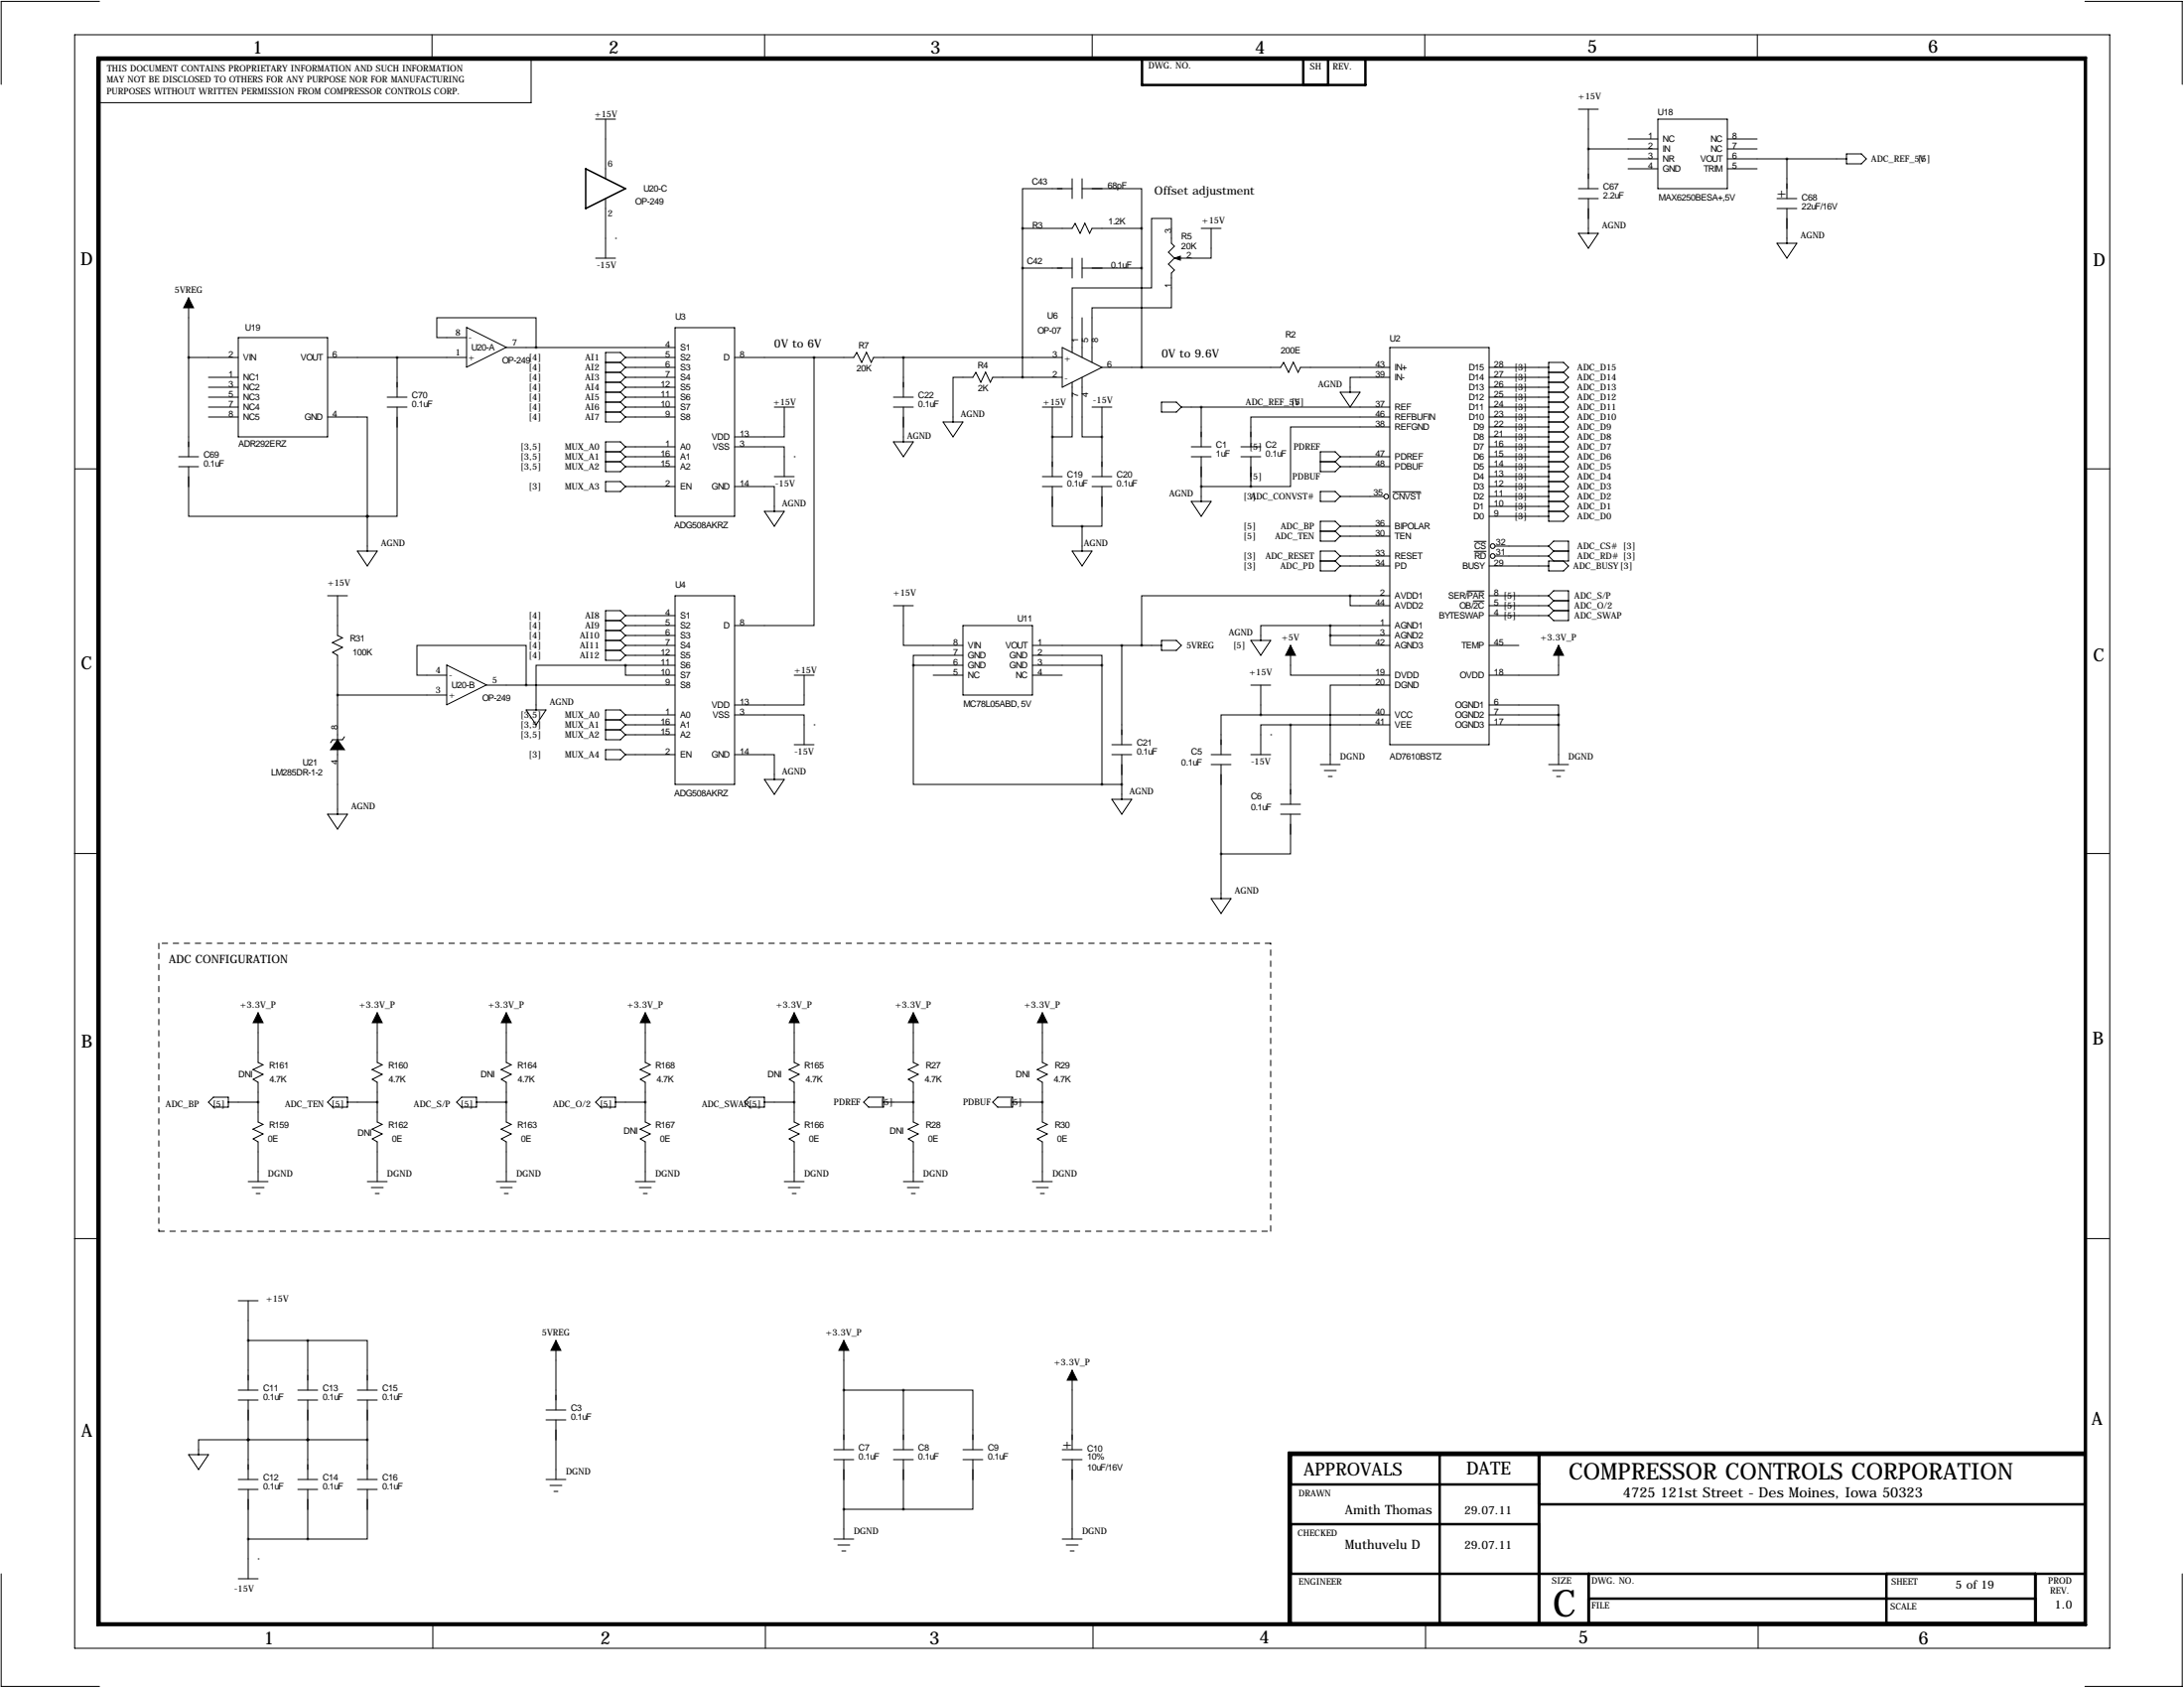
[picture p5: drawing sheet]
<svg xmlns="http://www.w3.org/2000/svg" width="559mm" height="432mm" viewBox="0 0 559 432" stroke-linecap="round" stroke-linejoin="round" font-family="sans-serif">
<path d="M40.6 243.8v71.2M40.6 241.3v2.5M325.1 241.3h-284.5M40.6 315h284.5M325.1 315v-73.7" fill="none" stroke="#000" stroke-width=".25" stroke-dasharray="1.4 1.4"/>
<g fill="none" stroke="#000" stroke-width=".25">
<path d="M19.1 8.9h520.7v412.7h-520.7zM25.5 .4h-25.2v21.2M110.5 8.9v6.3M143.1 15.2h-7.2v11.1h-110.9M195.6 8.9v6.3M279.5 8.9v6.3M364.5 8.9v6.3M449.6 8.9v6.3M533.5 .4h24.8v21.2M152.4 30.5h5.1M154.9 30.5v15.2M403.9 27.9h5"/>
<path d="M406.4 38.1h17.8M406.4 27.9v20.4M416.6 35.6h7.6M424.2 30.5h17.8v17.8h-17.8zM442 35.6h7.6M442 38.1h7.6M472.4 39.4h3.8l1.3 1.2-1.3 1.3h-3.8zM154.9 50.8v15.2M261.6 58.4h12.7l.8-1.3 1.3 2.6 1.2-2.6 1.2 2.6 .6-1.3h12.7M261.6 58.4v38.1M274.3 48.3h-12.7v10.1M274.3 45.7v5.1"/>
<path d="M276.9 48.3h15.2v10.1M276.9 45.7v5.1M292.1 58.4v35.6M307.3 58.4h5.1M309.9 58.4v7.6h-8.1M403.9 48.3h5M403.9 50.8h5M403.9 59.7h5l-2.5 3.8zM406.4 50.8v8.9M416.6 40.6h7.6M416.6 43.2h7.6M442 40.6h30.4"/>
<path d="M442 43.2h7.6M454.7 50.8h5M454.7 53.3h5M457.2 40.6v10.2M457.2 53.3v8.9M48.3 76.2v40.6M152.4 66h5.1M157.5 61h.1M261.6 68.6h12.7M274.3 66v5.1M276.9 66v5.1M276.9 68.6h15.2"/>
<path d="M454.7 62.2h5l-2.5 3.8zM48.3 91.4h12.7M53.3 96.5h7.7M53.3 99.1h7.7M61 86.4h22.8v25.4h-22.8zM83.8 91.4h35.6M101.6 91.4v10.2M119.4 86.4h-7.6v-5.1h25.4v7.6M119.4 83.8l10.1 5-10.1 5.1zM129.5 88.9h43.2M154.9 97.8h3.8M154.9 95.2h3.8"/>
<path d="M154.9 92.7h3.8M158.7 92.7l1.3 1.3M158.7 95.2l1.3 1.3M158.7 97.8l1.3 1.3M160 96.5h12.7M160 94h12.7M160 99.1h12.7M160 91.4h12.7M160 91.4l-1.3-1.2h-3.8v17.7h3.8l1.3-1.2M160 94l-1.3 1.2M160 96.5l-1.3 1.3M160 99.1l-1.3 1.2"/>
<path d="M160 91.4l-1.3 1.3M172.7 83.8h15.3v48.3h-15.3zM188 91.4h30.4l.8-1.2 1.3 2.5 1.2-2.6 1.2 2.6 .6-1.3h48.3M208.3 91.4v68.6h-20.3M231.1 91.4v10.2M271.8 96.5h-17.8l-.6 1.3-1.2-2.6-1.2 2.6-1.3-2.6-.8 1.3h-5.1v11.4M271.8 88.9l10.1 5.1-10.1 5.1zM274.3 97.8v14h-5.1M274.3 90.2v-16.5h20.3v-17.8h5.1v6.3l.8 .8-1.5 1.5 1.5 1.5-1.5 1.6 1.5 1.5-.8 .7v8.9h-20.3v14M276.9 96.5v15.3h5M276.9 81.3v10.1M281.9 94h45.8l.7-1.3 1.3 2.5 1.2-2.5 1.2 2.5 .6-1.2h22.9"/>
<path d="M355.6 96.5h-10.2v3.8M355.6 88.9h25.4v101.6h-25.4zM381 96.5h15.2M381 94h15.2M381 99.1h15.2M396.2 97.8h3.8M396.2 95.2h3.8M400 95.2l1.3-1.2-1.3-1.3h-3.8v40.6h3.8l1.3-1.2-1.3-1.3M400 97.8l1.3 1.3-1.3 1.2M400 95.2l1.3 1.3-1.3 1.3M19.2 119.9h6.4M45.7 119.4h5.1"/>
<path d="M45.7 116.8h5.1M48.3 119.4v12.7h45.7M53.3 106.7h7.7M53.3 104.1h7.7M53.3 101.6h7.7M83.8 106.7h10.2v25.4M99.1 104.1h5M99.1 101.6h5M101.6 104.1v28h-7.6M154.9 100.3h3.8M154.9 118.1h3.8M154.9 115.6h3.8"/>
<path d="M154.9 105.4h3.8M154.9 102.9h3.8M158.7 115.6l1.3 1.2M158.7 118.1l1.3 1.3M158.7 100.3l1.3 1.3M158.7 102.9l1.3 1.2M158.7 105.4l1.3 1.3M160 106.7h12.7M160 119.4h12.7M160 116.8h12.7M160 104.1h12.7M160 114.3h12.7"/>
<path d="M160 101.6h12.7M160 114.3l-1.3-1.3h-3.8v7.6h3.8l1.3-1.2M160 114.3l-1.3 1.3M160 116.8l-1.3 1.3M160 101.6l-1.3 1.3M160 104.1l-1.3 1.3M188 114.3h12.7v7.6M198.1 104.1h5.1M200.7 104.1v7.7h-12.7M203.2 116.8h.1M228.6 104.1h5.1M228.6 101.6h5.1"/>
<path d="M228.6 113h5.1l-2.6 3.8zM231.1 104.1v8.9M241.3 107.9h5.1l-2.6 3.9zM266.7 104.1h5.1M269.2 104.1v17.8M279.4 104.1h5.1M281.9 104.1v17.8M297.2 102.9h3.8l1.3 1.2-1.3 1.3h-3.8zM302.3 104.1h53.3M304.8 116.8h5.1M304.8 114.3h5.1M307.3 104.1v10.2"/>
<path d="M307.3 116.8v11.5M317.5 116.8h5.1M317.5 114.3h5.1M320 116.8v7.7M337.8 118.1h3.8M341.6 118.1l1.3 1.3M342.9 119.4h12.7M342.9 116.8h12.7M342.9 100.3h5.1l-2.6 3.8zM342.9 116.8l-1.3-1.2h-3.8v5h3.8l1.3-1.2M342.9 116.8l-1.3 1.3M355.6 106.7h-35.6v7.6"/>
<path d="M355.6 109.2h-25.4v15.3h-10.2M381 106.7h15.2M381 109.2h15.2M381 119.4h15.2M381 116.8h15.2M381 104.1h15.2M381 114.3h15.2M381 111.8h15.2M381 101.6h15.2M396.2 100.3h3.8M396.2 118.1h3.8M396.2 115.6h3.8"/>
<path d="M396.2 113h3.8M396.2 110.5h3.8M396.2 107.9h3.8M396.2 105.4h3.8M396.2 102.9h3.8M400 118.1l1.3 1.3-1.3 1.2M400 115.6l1.3 1.2-1.3 1.3M400 113l1.3 1.3-1.3 1.3M400 110.5l1.3 1.3-1.3 1.2M400 107.9l1.3 1.3-1.3 1.3M400 105.4l1.3 1.3-1.3 1.2M400 102.9l1.3 1.2-1.3 1.3"/>
<path d="M400 100.3l1.3 1.3-1.3 1.3M533.4 119.9h6.4M94 132.1h.1M94 132.1v8.9M154.9 123.2h3.8l1.3 1.3-1.3 1.2h-3.8zM160 124.5h12.7M188 124.5h10.1v6.3M195.6 130.8h5.1l-2.6 3.8zM198.1 121.9h5.1M266.7 124.5h5.1M266.7 121.9h5.1M269.2 124.5v10.1h7.7"/>
<path d="M276.9 134.6v6.4M279.4 124.5h5.1M279.4 121.9h5.1M281.9 124.5v10.1h-5M304.8 128.3h5.1l-2.6 3.8zM307.3 124.5h12.7M337.8 125.7h3.8l1.3 1.3-1.3 1.3h-3.8zM337.8 135.9h3.8M341.6 135.9l1.3 1.3M342.9 134.6h12.7M342.9 127h11.2M342.9 137.2h12.7"/>
<path d="M342.9 134.6l-1.3-1.3h-3.8v5.1h3.8l1.3-1.2M342.9 134.6l-1.3 1.3M356.4 125.8h7.1M377.2 138.5h3M381 127h15.2M381 132.1h15.2M381 129.5h15.2M381 124.5h15.2M381 121.9h15.2M382.5 139.7h13.7M396.2 128.3h3.8M396.2 125.7h3.8"/>
<path d="M396.2 139.7l1.3-1.3h3.8v5.1h-5.1v2.5h3.8l1.3-1.2-1.3-1.3M396.2 139.7l1.3 1.3M396.2 130.8h3.8M396.2 123.2h3.8M396.2 120.6h3.8M400 128.3l1.3 1.2-1.3 1.3M400 125.7l1.3 1.3-1.3 1.3M400 123.2l1.3 1.3-1.3 1.2M400 120.6l1.3 1.3-1.3 1.3M83.8 152.4h5.1M86.4 152.4v10.2l1.2 .6-2.6 1.2 2.6 1.2-2.5 1.3 1.3 .7v40.7M91.4 141h5.1l-2.5 3.8z"/>
<path d="M154.9 158.8h3.8M158.7 158.8l1.3 1.2M160 157.5h12.7M160 157.5l-1.3-1.3h-3.8v12.7h3.8l1.3-1.3M160 157.5l-1.3 1.3M172.7 152.4h15.3v48.3h-15.3zM228.6 154.9h5.1M231.1 154.9v10.2h15.3M274.3 141h5.1l-2.5 3.8zM337.8 143.5h3.8M341.6 143.5l1.3 1.3M342.9 142.2h12.7"/>
<path d="M342.9 144.8h12.7M342.9 142.2l-1.3-1.2h-3.8v5h3.8l1.3-1.2M342.9 142.2l-1.3 1.3M345.4 152.4v2.5h10.2M345.4 152.4h-53.3v12.7M345.4 152.4h10.2M375.4 151.2h4.3M377 153.7h2.7M377.2 141h3M381 154.9h15.2M381 152.4h15.2M381 144.8h15.2"/>
<path d="M381 157.5h15.2M382.5 142.2h13.7M396.2 152.4l1.3 1.3M396.2 152.4l1.3-1.3h3.8v7.7h-3.8l-1.3-1.3M396.2 154.9l1.3 1.3M396.2 142.2l1.3 1.3M397.5 141h3.8M397.5 153.7h3.8M397.5 156.2h3.8M397.5 153.7l-1.3 1.2M397.5 156.2l-1.3 1.3M397.5 141l-1.3 1.2"/>
<path d="M86.4 177.8h27.9M114.3 172.7h-7.6v-7.6h27.9v10.2M114.3 170.1l10.2 5.1-10.2 5.1zM124.5 175.3h48.2M154.9 163.8h3.8M154.9 166.4h3.8M154.9 161.3h3.8M158.7 161.3l1.3 1.3M158.7 163.8l1.3 1.3M158.7 166.4l1.3 1.2M160 170.2h-22.8v11.4M160 170.2v2.5h12.7"/>
<path d="M160 165.1h12.7M160 160h12.7M160 162.6h12.7M160 170.2h12.7M160 167.6h12.7M160 160l-1.3 1.3M160 162.6l-1.3 1.2M160 165.1l-1.3 1.3M203.2 172.7h5.1M205.7 172.7v7.6h-17.7M233.7 170.2v30.5h48.2M233.7 170.2h12.7"/>
<path d="M238.8 172.7h7.6M246.4 167.6h-12.7v2.6M246.4 160h17.8v17.8h-17.8zM264.2 167.6h17.7v2.6M264.2 172.7h7.6M264.2 165.1h33M264.2 170.2h17.7M281.9 170.2v30.5M287 165.1v25.4M297.2 163.8h3.8l1.3 1.3-1.3 1.3h-3.8zM320 175.3h5.1M320 163.8h5.1l-2.5 3.8z"/>
<path d="M322.6 175.3v7.6M330.2 165.1v7.6h25.4M340.4 162.6v2.5h15.2M340.4 160h-17.8v3.8M340.4 160h15.2M340.4 162.6h15.2M340.4 160v2.6M355.6 175.3h-15.2v20.3M381 165.1h7.6M398.8 165.1v7.6h-17.8M88.1 188.5l-.5 .7h-2.5l-.5 .8M134.6 181.6h5.1l-2.5 3.8z"/>
<path d="M154.9 191.8h3.8l1.3 1.2-1.3 1.3h-3.8zM154.9 184.1h3.8M154.9 186.7h3.8M158.7 184.1l1.3 1.3M158.7 186.7l1.3 1.3M160 182.9h12.7M160 185.4h12.7M160 193h12.7M160 188h12.7M160 182.9l-1.3-1.3h-3.8v7.6h3.8l1.3-1.2M160 182.9l-1.3 1.2M160 185.4l-1.3 1.3"/>
<path d="M188 193h10.1v6.4M188 182.9h17.7v7.6M195.6 199.4h5.1l-2.6 3.8zM203.2 190.5h5.1M208.3 185.4h.1M284.5 190.5h5.1M284.5 193h5.1M287 193v11.5M309.9 193h5.1M309.9 195.6h5.1M312.4 195.6v34.3M320 193h5.1"/>
<path d="M322.6 182.9h-10.2v10.1M322.6 182.9h33M325.1 188h.1M330.2 185.4h-7.6v7.6M330.2 185.4h25.4M330.2 185.4v20.3M337.8 195.6h5.1M338.8 197.1h3.1M339.9 198.6h1M381 180.3h17.8v2.6M381 182.9h17.8M381 185.4h17.8"/>
<path d="M396.2 195.6h5.1M397.3 197.1h3M398.3 198.6h1M398.8 182.9v12.7M19 218.3h6.5M83.8 208.3h5.1l-2.5 3.8zM281.9 200.7h5.1M284.5 204.5h5.1l-2.6 3.8zM327.7 205.7h5M327.7 208.3h5M330.2 208.3v10.1h-17.8M533.3 218.3h6.4"/>
<path d="M309.9 229.9h5.1l-2.6 3.8zM66 259.1v12.7l1.3 .6-2.6 1.2 2.6 1.2-2.5 1.3 1.2 .8v10.1l1.3 .6-2.6 1.2 2.6 1.3-2.5 1.2 1.2 .8v10.2M96.5 259.1v12.7l1.3 .6-2.6 1.2 2.6 1.2-2.6 1.3 1.3 .8v10.1l1.3 .6-2.6 1.2 2.6 1.3-2.6 1.2 1.3 .8v10.2M129.5 259.1v12.7l1.3 .6-2.6 1.2 2.6 1.2-2.5 1.3 1.2 .8v10.1l1.3 .6-2.6 1.2 2.6 1.3-2.5 1.2 1.2 .8v10.2M165.1 259.1v12.7l1.3 .6-2.6 1.2 2.6 1.2-2.6 1.3 1.3 .8v10.1l1.3 .6-2.6 1.2 2.6 1.3-2.6 1.2 1.3 .8v10.2M203.2 259.1v12.7l1.3 .6-2.6 1.2 2.6 1.2-2.6 1.3 1.3 .8v10.1l1.3 .6-2.6 1.2 2.6 1.3-2.6 1.2 1.3 .8v10.2M233.7 259.1v12.7l1.2 .6-2.5 1.2 2.5 1.2-2.5 1.3 1.3 .8v10.1l1.2 .6-2.5 1.2 2.5 1.3-2.5 1.2 1.3 .8v10.2M266.7 259.1v12.7l1.3 .6-2.6 1.2 2.6 1.2-2.6 1.3 1.3 .8v10.1l1.3 .6-2.6 1.2 2.6 1.3-2.6 1.2 1.3 .8v10.2M54.6 280.7h3.8v2.5h-3.8l-1.3-1.3zM58.4 281.9h7.6M85.1 280.7h3.8v2.5h-3.8l-1.3-1.3zM88.9 281.9h7.6"/>
<path d="M118.1 280.7h3.8v2.5h-3.8l-1.3-1.3zM121.9 281.9h7.6M153.7 280.7h3.8v2.5h-3.8l-1.3-1.3zM157.5 281.9h7.6M191.8 280.7h3.8v2.5h-3.8l-1.3-1.3zM195.6 281.9h7.6M222.2 280.7h3.9v2.5h-3.9l-1.2-1.3zM226.1 281.9h7.6M255.3 280.7h3.8v2.5h-3.8l-1.3-1.3zM259.1 281.9h7.6M19 316.8h6.5M63.5 302.3h5.1"/>
<path d="M64.5 303.8h3.1M65.5 305.3h1M94 302.3h5.1M95 303.8h3M96 305.3h1M127 302.3h5.1M128 303.8h3.1M129 305.3h1M162.6 302.3h5M163.6 303.8h3M164.6 305.3h1M200.7 302.3h5"/>
<path d="M201.7 303.8h3M202.7 305.3h1M231.1 302.3h5.1M232.2 303.8h3M233.2 305.3h1M264.2 302.3h5M265.2 303.8h3M266.2 305.3h1M533.3 316.8h6.4M61 332.7h5M63.5 332.7v22.9M61 355.6h5"/>
<path d="M61 358.1h5M63.5 358.1v20.4M63.5 342.9h15.2M76.2 355.6h5.1M76.2 358.1h5.1M78.7 342.9h15.3v12.7M78.7 342.9v12.7M78.7 358.1v20.4M91.4 355.6h5.1M91.4 358.1h5.1M94 358.1v20.4M142.2 342.9v17.8"/>
<path d="M215.9 355.6h15.2M215.9 342.9v27.9M231.1 355.6h17.8v15.2M231.1 355.6v15.2M274.3 350.5v20.3M48.3 372.1h5l-2.5 3.8zM61 378.5h5M63.5 368.3h.1M63.5 368.3h-12.7v3.8M63.5 368.3h30.5M76.2 378.5h5.1M78.7 368.3h.1"/>
<path d="M91.4 378.5h5.1M139.7 378.5h5.1M139.7 360.7h5.1M139.7 363.2h5.1M140.7 380h3.1M142.2 363.2v15.3M213.4 370.8h5M213.4 373.4h5M215.9 373.4v20.3M228.6 370.8h5.1M228.6 373.4h5.1M231.1 373.4v12.7"/>
<path d="M246.4 370.8h5.1M246.4 373.4h5.1M248.9 373.4v12.7h-17.8M271.8 370.8h5.1M271.8 373.4h5.1M274.3 373.4v20.3M61 381h5M63.5 381v22.9M63.5 393.7h15.2M66 398.8h.1M76.2 381h5.1M78.7 381v12.7"/>
<path d="M91.4 381h5.1M94 381v12.7h-15.3M141.7 381.5h1M213.4 393.7h5M214.4 395.2h3M215.4 396.7h1M215.9 386.1h15.2M271.8 393.7h5.1M272.8 395.2h3M273.8 396.7h1M.3 402.6v28.8h25.2M61 403.9h5"/>
<path d="M110.7 415.3v6.3M195.8 415.3v6.3M279.7 415.3v6.3M364.7 415.3v6.3M449.8 415.3v6.3M558.3 402.6v28.8h-24.8"/>
<circle cx="354.7" cy="127" r=".61"/>
<circle cx="381.9" cy="139.7" r=".61"/>
<circle cx="381.9" cy="142.2" r=".61"/>
</g>
<g fill="none" stroke="#000" stroke-width=".63">
<path d="M24.9 14.7h508.8v401h-508.8zM25.5 15.2h508v400.1h-508zM292.2 15h57.2v6.7h-57.2zM333.5 21.7v-6.7h6.3v6.7M330.3 379.7h63.5M368.4 372.1v43.2M393.8 372.1v43.2M533.5 372.1h-203.2v43.2M533.5 371.6h-203.8v43.7M330.3 389.9h63.5M393.8 384.8h139.7M330.3 402.6h203.2"/>
<path d="M406.5 402.6v12.7M406.5 408.9h114.3M482.7 402.6v12.7M520.8 402.6v12.7"/>
</g>
<g fill="#000" stroke="#000" stroke-width=".25">
<path d="M48.3 76.2l1.2 2.5h-2.5zM300.5 66l1.5-.5v1zM330.2 165.1l1.3 2.5h-2.6zM398.8 165.1l1.2 2.5h-2.5zM86.4 189.2l1.7 2.6h-3.5zM66 259.1l1.3 2.5h-2.5zM96.5 259.1l1.3 2.5h-2.6zM129.5 259.1l1.3 2.5h-2.5zM165.1 259.1l1.3 2.5h-2.6zM203.2 259.1l1.3 2.5h-2.6zM233.7 259.1l1.2 2.5h-2.5zM266.7 259.1l1.3 2.5h-2.6z"/>
<path d="M142.2 342.9l1.3 2.5h-2.5zM215.9 342.9l1.3 2.5h-2.6zM274.3 350.5l1.3 2.6h-2.6z"/>
</g>
<path d="M149.9 43.2l10.1 5.1-10.1 5z" fill="none" stroke="#000" stroke-width=".38"/>
<path d="M340.3 160a.05 .05 0 0 0 .1 0 .05 .05 0 0 0-.1 0zM340.3 162.6a.05 .05 0 0 0 .1 0 .05 .05 0 0 0-.1 0zM281.9 170.2a.05 .05 0 0 0 .1 0 .05 .05 0 0 0-.1 0zM281.9 200.7a.05 .05 0 0 0 .1 0 .05 .05 0 0 0-.1 0zM345.4 152.4a.05 .05 0 0 0 .1 0 .05 .05 0 0 0-.1 0zM269.2 111.8a.05 .05 0 0 0 .1 0 .05 .05 0 0 0-.1 0zM281.9 111.8a.05 .05 0 0 0 .1 0 .05 .05 0 0 0-.1 0zM276.8 134.6a.05 .05 0 0 0 .1 0 .05 .05 0 0 0-.1 0zM231.1 91.4a.05 .05 0 0 0 .1 0 .05 .05 0 0 0-.1 0zM129.5 281.9a.05 .05 0 0 0 .1 0 .05 .05 0 0 0-.1 0zM66 281.9a.05 .05 0 0 0 .1 0 .05 .05 0 0 0-.1 0zM78.7 342.9a.05 .05 0 0 0 .1 0 .05 .05 0 0 0-.1 0zM78.7 393.7a.05 .05 0 0 0 .1 0 .05 .05 0 0 0-.1 0zM78.7 368.3a.05 .05 0 0 0 .1 0 .05 .05 0 0 0-.1 0zM78.7 368.3a.05 .05 0 0 0 .1 0 .05 .05 0 0 0-.1 0zM231.1 386.1a.05 .05 0 0 0 .1 0 .05 .05 0 0 0-.1 0zM231.1 355.6a.05 .05 0 0 0 .1 0 .05 .05 0 0 0-.1 0zM307.3 124.5a.05 .05 0 0 0 .1 0 .05 .05 0 0 0-.1 0zM320 124.5a.05 .05 0 0 0 .1 0 .05 .05 0 0 0-.1 0zM307.3 104.1a.05 .05 0 0 0 .1 0 .05 .05 0 0 0-.1 0zM86.3 177.8a.05 .05 0 0 0 .1 0 .05 .05 0 0 0-.1 0zM48.2 91.4a.05 .05 0 0 0 .1 0 .05 .05 0 0 0-.1 0zM137.1 88.9a.05 .05 0 0 0 .1 0 .05 .05 0 0 0-.1 0z" fill="#000" stroke="#000" stroke-width=".63"/>
<text font-size="9.6" x="397.3" y="413.5">C</text>
<text font-size="5.9" x="401.4" y="378.6">COMPRESSOR CONTROLS CORPORATION</text>
<g font-size="4.6">
<text x="64.6" y="13.7">1</text>
<text x="155.8" y="13.7">2</text>
<text x="238" y="13.7">3</text>
<text x="321.1" y="13.7">4</text>
<text x="406.1" y="13.5">5</text>
<text x="493.3" y="13.5">6</text>
<text x="20.6" y="67.9">D</text>
<text x="535.6" y="68.1">D</text>
<text x="20.7" y="171.1">C</text>
<text x="535.5" y="169.2">C</text>
<text x="20.8" y="268.1">B</text>
<text x="535.4" y="267.2">B</text>
<text x="535.2" y="364.5">A</text>
<text x="20.8" y="367.5">A</text>
<text x="333.6" y="377.4">APPROVALS</text>
<text x="375.2" y="377.2">DATE</text>
<text x="67.5" y="420.6">1</text>
<text x="153.6" y="420.6">2</text>
<text x="237.8" y="420.6">3</text>
<text x="322.2" y="420.5">4</text>
<text x="403.9" y="420.4">5</text>
<text x="490.9" y="420.6">6</text>
</g>
<g font-size="3.6">
<text x="454.7" y="50.5">+</text>
<text x="271.8" y="370.6">+</text>
<text x="415.3" y="383">4725 121st Street - Des Moines, Iowa 50323</text>
</g>
<g font-size="3.3">
<text x="344.2" y="387.3">Amith Thomas</text>
<text x="344.2" y="396.2">Muthuvelu D</text>
</g>
<g font-size="3">
<text x="295.4" y="49.8">Offset adjustment</text>
<text x="198.1" y="88.9">0V to 6V</text>
<text x="297.2" y="91.4">0V to 9.6V</text>
<text x="43.2" y="246.4">ADC CONFIGURATION</text>
<text x="374.6" y="387.3">29.07.11</text>
<text x="374.6" y="396.2">29.07.11</text>
<text x="500.4" y="406.4">5 of 19</text>
<text x="525.8" y="411.5">1.0</text>
</g>
<g font-size="2.3">
<text x="293.8" y="17.6">DWG. NO.</text>
<text x="335.2" y="17.7">SH</text>
<text x="341" y="17.7">REV.</text>
<text x="27.3" y="21.1">MAY NOT BE DISCLOSED TO OTHERS FOR ANY PURPOSE NOR FOR MANUFACTURING</text>
<text x="27.4" y="18.3">THIS DOCUMENT CONTAINS PROPRIETARY INFORMATION AND SUCH INFORMATION</text>
<text x="27.3" y="24.2">PURPOSES WITHOUT WRITTEN PERMISSION FROM COMPRESSOR CONTROLS CORP.</text>
<text x="152.1" y="30">+15V</text>
<text x="403.9" y="25.4">+15V</text>
<text x="424.2" y="29.5">U18</text>
<text x="421.7" y="35.6">1</text>
<text x="443.2" y="35.6">8</text>
<text x="421.7" y="38.1">2</text>
<text x="421.7" y="40.6">3</text>
<text x="425.4" y="36.3">NC</text>
<text x="425.4" y="38.9">IN</text>
<text x="425.4" y="41.4">NR</text>
<text x="435" y="41.4">VOUT</text>
<text x="437.7" y="38.9">NC</text>
<text x="437.7" y="36.3">NC</text>
<text x="443.2" y="40.6">6</text>
<text x="443.2" y="38.1">7</text>
<text x="478.8" y="41.4">ADC_REF_5V</text>
<text x="490.7" y="41.4">[5]</text>
<text x="155.4" y="42.8">6</text>
<text x="264" y="47.3">C43</text>
<text x="421.7" y="43.2">4</text>
<text x="425.4" y="43.9">GND</text>
<text x="435.9" y="43.9">TRIM</text>
<text x="443.2" y="43.2">5</text>
<text x="162.6" y="52.3">OP-249</text>
<text x="164.6" y="49">U20-C</text>
<text x="283.4" y="48.3">68pF</text>
<text x="410.2" y="48.5">C67</text>
<text x="410.2" y="50.8">2.2uF</text>
<text x="424.4" y="51.3">MAX6250BESA+,5V</text>
<text x="461" y="51.3">C68</text>
<text x="461" y="53.6">22uF/16V</text>
<text x="155.4" y="55.4">2</text>
<text x="264.1" y="58.4">R3</text>
<text x="283.6" y="57.4">1.2K</text>
<text x="299.7" y="59.7" transform="rotate(-90 299.7 59.7)">3</text>
<text x="307.6" y="57.1">+15V</text>
<text x="409.9" y="58.4">AGND</text>
<text x="302.3" y="61.2">R5</text>
<text x="302.3" y="63.8">20K</text>
<text x="460.7" y="61">AGND</text>
<text x="152.7" y="68.6">-15V</text>
<text x="262.7" y="67.6">C42</text>
<text x="284.3" y="68.6">0.1uF</text>
<text x="303.5" y="66">2</text>
<text x="44.7" y="74.9">5VREG</text>
<text x="299.7" y="73.6" transform="rotate(-90 299.7 73.6)">1</text>
<text x="172.7" y="81.8">U3</text>
<text x="268" y="81.5">U6</text>
<text x="62.7" y="84.6">U19</text>
<text x="116.5" y="85.9">8</text>
<text x="119.9" y="87.1">-</text>
<text x="120.6" y="89.7">U20-A</text>
<text x="131.1" y="88.4">7</text>
<text x="170.3" y="88.9">4</text>
<text x="174" y="89.7">S1</text>
<text x="219.7" y="89.1">R7</text>
<text x="265.4" y="85.4">OP-07</text>
<text x="275.9" y="87.6" transform="rotate(-90 275.9 87.6)">1</text>
<text x="278.4" y="87.6" transform="rotate(-90 278.4 87.6)">5</text>
<text x="280.9" y="87.6" transform="rotate(-90 280.9 87.6)">8</text>
<text x="328.9" y="86.4">R2</text>
<text x="355.6" y="87.4">U2</text>
<text x="58.5" y="91.4">2</text>
<text x="62.2" y="92.2">VIN</text>
<text x="76.9" y="92.2">VOUT</text>
<text x="85.1" y="91.4">6</text>
<text x="116.5" y="90.9">1</text>
<text x="119.9" y="92.3">+</text>
<text x="128.5" y="93">OP-249</text>
<text x="135.3" y="94.8">[4]</text>
<text x="135.3" y="92.2">[4]</text>
<text x="149.7" y="94.8">AI2</text>
<text x="149.7" y="92.2">AI1</text>
<text x="170.3" y="91.4">5</text>
<text x="170.3" y="94">6</text>
<text x="174" y="92.2">S2</text>
<text x="174" y="94.7">S3</text>
<text x="185.1" y="92.2">D</text>
<text x="189.2" y="91.4">8</text>
<text x="219.1" y="95.1">20K</text>
<text x="250.1" y="94.2">R4</text>
<text x="269.3" y="91.4">3</text>
<text x="272.3" y="92.5">+</text>
<text x="283.2" y="94">6</text>
<text x="327.7" y="90.4">200E</text>
<text x="352" y="94">43</text>
<text x="356.9" y="94.7">IN+</text>
<text x="375.8" y="94.7">D15</text>
<text x="382.3" y="94">28</text>
<text x="387.5" y="94.8">[3]</text>
<text x="403.6" y="94.8">ADC_D15</text>
<text x="58.5" y="96.5">1</text>
<text x="58.5" y="99.1">3</text>
<text x="58.5" y="101.6">5</text>
<text x="62.2" y="97.3">NC1</text>
<text x="62.2" y="99.8">NC2</text>
<text x="105.4" y="101.9">C70</text>
<text x="135.3" y="97.3">[4]</text>
<text x="135.3" y="99.9">[4]</text>
<text x="149.7" y="97.3">AI3</text>
<text x="149.7" y="99.9">AI4</text>
<text x="169.1" y="101.6">11</text>
<text x="169.1" y="99.1">12</text>
<text x="170.3" y="96.5">7</text>
<text x="174" y="97.3">S4</text>
<text x="174" y="99.8">S5</text>
<text x="234.9" y="101.9">C22</text>
<text x="250.2" y="100.1">2K</text>
<text x="269.3" y="96.5">2</text>
<text x="272.3" y="97.6">-</text>
<text x="275.9" y="101.5" transform="rotate(-90 275.9 101.5)">7</text>
<text x="278.4" y="101.5" transform="rotate(-90 278.4 101.5)">4</text>
<text x="337.3" y="99.1">AGND</text>
<text x="352" y="96.5">39</text>
<text x="356.9" y="97.3">IN-</text>
<text x="375.8" y="99.8">D13</text>
<text x="375.8" y="97.3">D14</text>
<text x="382.3" y="101.6">25</text>
<text x="382.3" y="99.1">26</text>
<text x="382.3" y="96.5">27</text>
<text x="387.5" y="99.9">[3]</text>
<text x="387.5" y="97.3">[3]</text>
<text x="403.6" y="99.9">ADC_D13</text>
<text x="403.6" y="97.3">ADC_D14</text>
<text x="58.5" y="104.1">7</text>
<text x="58.5" y="106.7">8</text>
<text x="62.2" y="102.4">NC3</text>
<text x="62.2" y="104.9">NC4</text>
<text x="62.2" y="107.4">NC5</text>
<text x="77.9" y="107.4">GND</text>
<text x="85.1" y="106.7">4</text>
<text x="105.4" y="104.1">0.1uF</text>
<text x="135.3" y="102.4">[4]</text>
<text x="135.3" y="104.9">[4]</text>
<text x="135.3" y="107.5">[4]</text>
<text x="149.7" y="102.4">AI5</text>
<text x="149.7" y="104.9">AI6</text>
<text x="149.7" y="107.5">AI7</text>
<text x="169.1" y="104.1">10</text>
<text x="170.3" y="106.7">9</text>
<text x="174" y="107.4">S8</text>
<text x="174" y="104.9">S7</text>
<text x="174" y="102.4">S6</text>
<text x="197.9" y="103.6">+15V</text>
<text x="234.9" y="104.1">0.1uF</text>
<text x="245.8" y="106.7">AGND</text>
<text x="267" y="103.6">+15V</text>
<text x="279.7" y="103.1">-15V</text>
<text x="318.8" y="103.7">ADC_REF_5V</text>
<text x="330.5" y="103.7">[5]</text>
<text x="352" y="106.7">46</text>
<text x="352" y="104.1">37</text>
<text x="356.9" y="107.4">REFBUFIN</text>
<text x="356.9" y="104.9">REF</text>
<text x="375.8" y="107.4">D10</text>
<text x="375.8" y="104.9">D11</text>
<text x="375.8" y="102.4">D12</text>
<text x="382.3" y="106.7">23</text>
<text x="382.3" y="104.1">24</text>
<text x="387.5" y="107.5">[3]</text>
<text x="387.5" y="104.9">[3]</text>
<text x="387.5" y="102.4">[3]</text>
<text x="403.6" y="107.5">ADC_D10</text>
<text x="403.6" y="104.9">ADC_D11</text>
<text x="403.6" y="102.4">ADC_D12</text>
<text x="182.1" y="112.5">VDD</text>
<text x="189.2" y="111.8">13</text>
<text x="232.1" y="112.3">AGND</text>
<text x="352" y="109.2">38</text>
<text x="356.9" y="110">REFGND</text>
<text x="377" y="112.5">D8</text>
<text x="377" y="110">D9</text>
<text x="382.3" y="111.8">21</text>
<text x="382.3" y="109.2">22</text>
<text x="387.5" y="112.6">[3]</text>
<text x="387.5" y="110">[3]</text>
<text x="403.6" y="112.6">ADC_D8</text>
<text x="403.6" y="110">ADC_D9</text>
<text x="52.1" y="117.1">C69</text>
<text x="52.1" y="119.4">0.1uF</text>
<text x="61" y="114.3">ADR292ERZ</text>
<text x="133.2" y="115.1">[3,5]</text>
<text x="133.2" y="117.6">[3,5]</text>
<text x="144.6" y="115.1">MUX_A0</text>
<text x="144.6" y="117.6">MUX_A1</text>
<text x="169.1" y="119.4">15</text>
<text x="169.1" y="116.8">16</text>
<text x="170.3" y="114.3">1</text>
<text x="174" y="115.1">A0</text>
<text x="174" y="117.6">A1</text>
<text x="182.3" y="115.1">VSS</text>
<text x="189.2" y="114.3">3</text>
<text x="311.1" y="114.6">C1</text>
<text x="311.1" y="116.8">1uF</text>
<text x="319.7" y="115.1">[5] C2</text>
<text x="323.8" y="116.8">0.1uF</text>
<text x="331" y="115.1">PDREF</text>
<text x="352" y="119.4">48</text>
<text x="352" y="116.8">47</text>
<text x="356.9" y="117.6">PDREF</text>
<text x="377" y="117.6">D6</text>
<text x="377" y="115.1">D7</text>
<text x="382.3" y="119.4">14</text>
<text x="382.3" y="116.8">15</text>
<text x="382.3" y="114.3">16</text>
<text x="387.5" y="117.6">[3]</text>
<text x="387.5" y="115.1">[3]</text>
<text x="403.6" y="117.6">ADC_D6</text>
<text x="403.6" y="115.1">ADC_D7</text>
<text x="133.2" y="120.2">[3,5]</text>
<text x="135.3" y="125.3">[3]</text>
<text x="144.6" y="120.2">MUX_A2</text>
<text x="144.6" y="125.3">MUX_A3</text>
<text x="170.3" y="124.5">2</text>
<text x="174" y="125.2">EN</text>
<text x="174" y="120.1">A2</text>
<text x="182.1" y="125.2">GND</text>
<text x="189.2" y="124.5">14</text>
<text x="198.4" y="124.5">-15V</text>
<text x="273" y="122.2">C19</text>
<text x="273" y="124.5">0.1uF</text>
<text x="285.7" y="122.2">C20</text>
<text x="285.7" y="124.5">0.1uF</text>
<text x="319.7" y="122.7">[5]</text>
<text x="330.7" y="122.7">PDBUF</text>
<text x="356.9" y="120.1">PDBUF</text>
<text x="377" y="125.2">D3</text>
<text x="377" y="122.7">D4</text>
<text x="377" y="120.1">D5</text>
<text x="382.3" y="124.5">12</text>
<text x="382.3" y="121.9">13</text>
<text x="387.5" y="125.3">[3]</text>
<text x="387.5" y="122.7">[3]</text>
<text x="387.5" y="120.2">[3]</text>
<text x="403.6" y="125.3">ADC_D3</text>
<text x="403.6" y="122.7">ADC_D4</text>
<text x="403.6" y="120.2">ADC_D5</text>
<text x="200.1" y="129.5">AGND</text>
<text x="299.2" y="127">AGND</text>
<text x="318.1" y="127.8">[3]</text>
<text x="320" y="127.8">ADC_CONVST#</text>
<text x="351.4" y="126.6">35</text>
<text x="356.4" y="127.8">CNVST</text>
<text x="377" y="130.3">D1</text>
<text x="377" y="127.8">D2</text>
<text x="382.3" y="129.5">10</text>
<text x="382.3" y="127">11</text>
<text x="387.5" y="130.3">[3]</text>
<text x="387.5" y="127.8">[3]</text>
<text x="403.6" y="130.3">ADC_D1</text>
<text x="403.6" y="127.8">ADC_D2</text>
<text x="172.5" y="135.1">ADG508AKRZ</text>
<text x="318.1" y="135.4">[5]</text>
<text x="318.1" y="138">[5]</text>
<text x="326.3" y="138">ADC_TEN</text>
<text x="327.7" y="135.4">ADC_BP</text>
<text x="352" y="134.6">36</text>
<text x="352" y="137.2">30</text>
<text x="356.9" y="135.4">BIPOLAR</text>
<text x="356.9" y="137.9">TEN</text>
<text x="377" y="132.8">D0</text>
<text x="382.3" y="132.1">9</text>
<text x="387.5" y="132.9">[3]</text>
<text x="403.6" y="132.9">ADC_D0</text>
<text x="97.5" y="139.7">AGND</text>
<text x="277.3" y="139.7">AGND</text>
<text x="318.1" y="143">[3]</text>
<text x="323.8" y="143">ADC_RESET</text>
<text x="352" y="142.2">33</text>
<text x="356.9" y="143">RESET</text>
<text x="377.2" y="140.5">CS</text>
<text x="377.2" y="143">RD</text>
<text x="382.8" y="139.3">32</text>
<text x="382.8" y="141.9">31</text>
<text x="403.6" y="143">ADC_RD# [3]</text>
<text x="403.6" y="140.5">ADC_CS# [3]</text>
<text x="83.8" y="149.9">+15V</text>
<text x="318.1" y="145.6">[3]</text>
<text x="327.6" y="145.6">ADC_PD</text>
<text x="352" y="144.8">34</text>
<text x="356.9" y="145.5">PD</text>
<text x="374.2" y="145.5">BUSY</text>
<text x="382.3" y="144.8">29</text>
<text x="402.6" y="145.6">ADC_BUSY[3]</text>
<text x="172.7" y="150.4">U4</text>
<text x="228.6" y="152.4">+15V</text>
<text x="352" y="154.9">44</text>
<text x="353.1" y="152.4">2</text>
<text x="356.9" y="155.7">AVDD2</text>
<text x="356.9" y="153.2">AVDD1</text>
<text x="370.5" y="153.2">SER/PAR</text>
<text x="373.4" y="155.7">OB/2C</text>
<text x="382.3" y="154.9">5</text>
<text x="382.3" y="152.4">8</text>
<text x="384.7" y="153.2">[5]</text>
<text x="384.7" y="155.7">[5]</text>
<text x="402.8" y="153.2">ADC_S/P</text>
<text x="402.8" y="155.7">ADC_O/2</text>
<text x="135.3" y="158.3">[4]</text>
<text x="135.3" y="160.8">[4]</text>
<text x="149.7" y="158.3">AI8</text>
<text x="149.7" y="160.8">AI9</text>
<text x="170.3" y="157.5">4</text>
<text x="170.3" y="160">5</text>
<text x="174" y="158.2">S1</text>
<text x="174" y="160.8">S2</text>
<text x="185.1" y="160.8">D</text>
<text x="189.2" y="160">8</text>
<text x="260.3" y="159">U11</text>
<text x="353.1" y="160">1</text>
<text x="356.9" y="160.8">AGND1</text>
<text x="368.1" y="158.2">BYTESWAP</text>
<text x="382.3" y="157.5">4</text>
<text x="384.7" y="158.3">[5]</text>
<text x="402.8" y="158.3">ADC_SWAP</text>
<text x="89.5" y="164.1">R31</text>
<text x="90.2" y="167.6">100K</text>
<text x="135.3" y="163.4">[4]</text>
<text x="135.3" y="165.9">[4]</text>
<text x="148.4" y="163.4">AI10</text>
<text x="148.4" y="165.9">AI11</text>
<text x="169.1" y="167.6">12</text>
<text x="170.3" y="162.6">6</text>
<text x="170.3" y="165.1">7</text>
<text x="174" y="163.3">S3</text>
<text x="174" y="165.9">S4</text>
<text x="243.9" y="167.6">7</text>
<text x="243.9" y="165.1">8</text>
<text x="247.6" y="165.9">VIN</text>
<text x="257.2" y="165.9">VOUT</text>
<text x="265.4" y="165.1">1</text>
<text x="265.4" y="167.6">2</text>
<text x="303.5" y="165.9">5VREG</text>
<text x="314.4" y="162.6">AGND</text>
<text x="315.5" y="165.9">[5]</text>
<text x="328" y="163.8">+5V</text>
<text x="352" y="165.1">42</text>
<text x="353.1" y="162.6">3</text>
<text x="356.9" y="165.9">AGND3</text>
<text x="356.9" y="163.3">AGND2</text>
<text x="373.9" y="165.9">TEMP</text>
<text x="382.3" y="165.1">45</text>
<text x="394.2" y="163.8">+3.3V_P</text>
<text x="111.5" y="172.2">4</text>
<text x="114.8" y="173.5">-</text>
<text x="135.3" y="168.4">[4]</text>
<text x="148.4" y="168.4">AI12</text>
<text x="169.1" y="172.7">10</text>
<text x="169.1" y="170.2">11</text>
<text x="174" y="173.5">S7</text>
<text x="174" y="170.9">S6</text>
<text x="174" y="168.4">S5</text>
<text x="203.2" y="172.2">+15V</text>
<text x="243.9" y="172.7">5</text>
<text x="243.9" y="170.2">6</text>
<text x="247.6" y="173.5">NC</text>
<text x="247.6" y="170.9">GND</text>
<text x="247.6" y="168.4">GND</text>
<text x="258.3" y="168.4">GND</text>
<text x="258.3" y="170.9">GND</text>
<text x="259.9" y="173.5">NC</text>
<text x="265.4" y="170.2">3</text>
<text x="265.4" y="172.7">4</text>
<text x="319.7" y="172.7">+15V</text>
<text x="352" y="172.7">19</text>
<text x="356.9" y="173.5">DVDD</text>
<text x="373.5" y="173.5">OVDD</text>
<text x="382.3" y="172.7">18</text>
<text x="111.5" y="177.3">3</text>
<text x="114.8" y="178.6">+</text>
<text x="115.6" y="176.1">U20-B</text>
<text x="123.4" y="179.3">OP-249</text>
<text x="126" y="174.8">5</text>
<text x="170.3" y="175.3">9</text>
<text x="174" y="176">S8</text>
<text x="352" y="175.3">20</text>
<text x="356.9" y="176">DGND</text>
<text x="133.2" y="183.7">[3,5]</text>
<text x="140.7" y="180.3">AGND</text>
<text x="144.6" y="183.7">MUX_A0</text>
<text x="169.1" y="185.4">16</text>
<text x="170.3" y="182.9">1</text>
<text x="174" y="183.6">A0</text>
<text x="182.1" y="181.1">VDD</text>
<text x="182.3" y="183.6">VSS</text>
<text x="189.2" y="182.9">3</text>
<text x="189.2" y="180.3">13</text>
<text x="246.5" y="180.8">MC78L05ABD, 5V</text>
<text x="352" y="185.4">41</text>
<text x="352" y="182.9">40</text>
<text x="356.9" y="183.6">VCC</text>
<text x="372.3" y="181.1">OGND1</text>
<text x="372.3" y="183.6">OGND2</text>
<text x="382.3" y="180.3">6</text>
<text x="382.3" y="182.9">7</text>
<text x="382.3" y="185.4">17</text>
<text x="86.4" y="186.7" transform="rotate(-90 86.4 186.7)">8</text>
<text x="133.2" y="186.2">[3,5]</text>
<text x="133.2" y="188.8">[3,5]</text>
<text x="144.6" y="186.2">MUX_A1</text>
<text x="144.6" y="188.8">MUX_A2</text>
<text x="169.1" y="188">15</text>
<text x="174" y="188.7">A2</text>
<text x="174" y="186.2">A1</text>
<text x="290.8" y="190.8">C21</text>
<text x="356.9" y="186.2">VEE</text>
<text x="372.3" y="186.2">OGND3</text>
<text x="77.5" y="195.8">U21</text>
<text x="86.4" y="195.5" transform="rotate(-90 86.4 195.5)">4</text>
<text x="135.3" y="193.8">[3]</text>
<text x="144.6" y="193.8">MUX_A4</text>
<text x="170.3" y="193">2</text>
<text x="174" y="193.8">EN</text>
<text x="182.1" y="193.8">GND</text>
<text x="189.2" y="193">14</text>
<text x="203.2" y="193">-15V</text>
<text x="290.8" y="193">0.1uF</text>
<text x="302.3" y="195.8">0.1uF</text>
<text x="304.8" y="193">C5</text>
<text x="320" y="195.6">-15V</text>
<text x="342.9" y="194.3">DGND</text>
<text x="355.6" y="194.3">AD7610BSTZ</text>
<text x="401.3" y="194.3">DGND</text>
<text x="69.4" y="198.4">LM285DR-1-2</text>
<text x="172.5" y="203.7">ADG508AKRZ</text>
<text x="200.1" y="198.1">AGND</text>
<text x="289" y="203.2">AGND</text>
<text x="89.9" y="207">AGND</text>
<text x="320" y="204.5">C6</text>
<text x="320" y="207.3">0.1uF</text>
<text x="315.9" y="228.6">AGND</text>
<text x="61.4" y="257.8">+3.3V_P</text>
<text x="91.9" y="257.8">+3.3V_P</text>
<text x="124.9" y="257.8">+3.3V_P</text>
<text x="160.5" y="257.8">+3.3V_P</text>
<text x="198.6" y="257.8">+3.3V_P</text>
<text x="229.1" y="257.8">+3.3V_P</text>
<text x="262.1" y="257.8">+3.3V_P</text>
<text x="61" y="275.6">DNI</text>
<text x="68.9" y="273.3">R161</text>
<text x="99.3" y="273.3">R160</text>
<text x="123" y="275.6">DNI</text>
<text x="132.4" y="273.3">R164</text>
<text x="167.7" y="273.3">R168</text>
<text x="196.4" y="275.6">DNI</text>
<text x="205.8" y="273.3">R165</text>
<text x="236.8" y="273.3">R27</text>
<text x="259.9" y="275.6">DNI</text>
<text x="269.9" y="273.3">R29</text>
<text x="68.9" y="276.9">4.7K</text>
<text x="99.4" y="276.9">4.7K</text>
<text x="132.4" y="276.9">4.7K</text>
<text x="168" y="276.9">4.7K</text>
<text x="206.1" y="276.9">4.7K</text>
<text x="236.6" y="276.9">4.7K</text>
<text x="269.6" y="276.9">4.7K</text>
<text x="42.4" y="283.3">ADC_BP</text>
<text x="54.4" y="283.3">[5]</text>
<text x="72.9" y="283.3">ADC_TEN</text>
<text x="84.8" y="283.3">[5]</text>
<text x="105.9" y="283.3">ADC_S/P</text>
<text x="117.9" y="283.3">[5]</text>
<text x="141.5" y="283.3">ADC_O/2</text>
<text x="153.4" y="283.3">[5]</text>
<text x="179.6" y="283.3">ADC_SWAP[5]</text>
<text x="213.4" y="282.7">PDREF</text>
<text x="225.3" y="282.7">[5]</text>
<text x="246.4" y="282.7">PDBUF</text>
<text x="258.3" y="282.7">[5]</text>
<text x="68.5" y="292.1">0E</text>
<text x="68.9" y="288.6">R159</text>
<text x="91.5" y="290.6">DNI</text>
<text x="99.3" y="288.6">R162</text>
<text x="100.3" y="292.1">0E</text>
<text x="132.4" y="288.6">R163</text>
<text x="133.3" y="292.1">0E</text>
<text x="159.6" y="290.1">DNI</text>
<text x="167.7" y="288.6">R167</text>
<text x="168.9" y="292.1">0E</text>
<text x="205.8" y="288.6">R166</text>
<text x="207" y="292.1">0E</text>
<text x="227.6" y="290.1">DNI</text>
<text x="236.8" y="288.6">R28</text>
<text x="237.4" y="292.1">0E</text>
<text x="269.9" y="288.6">R30</text>
<text x="270.5" y="292.1">0E</text>
<text x="68.6" y="301">DGND</text>
<text x="99.1" y="301">DGND</text>
<text x="132.1" y="301">DGND</text>
<text x="167.6" y="301">DGND</text>
<text x="205.7" y="301">DGND</text>
<text x="236.2" y="301">DGND</text>
<text x="269.2" y="301">DGND</text>
<text x="68.1" y="333">+15V</text>
<text x="138.7" y="341.6">5VREG</text>
<text x="211.3" y="341.6">+3.3V_P</text>
<text x="269.7" y="349.2">+3.3V_P</text>
<text x="67.3" y="355.9">C11</text>
<text x="67.3" y="358.1">0.1uF</text>
<text x="82.5" y="355.9">C13</text>
<text x="82.5" y="358.1">0.1uF</text>
<text x="97.8" y="355.9">C15</text>
<text x="97.8" y="358.1">0.1uF</text>
<text x="146" y="360.9">C3</text>
<text x="146" y="363.2">0.1uF</text>
<text x="219.7" y="371.1">C7</text>
<text x="234.9" y="371.1">C8</text>
<text x="252.7" y="371.1">C9</text>
<text x="278.1" y="371.3">C10</text>
<text x="144.8" y="377.2">DGND</text>
<text x="219.7" y="373.4">0.1uF</text>
<text x="234.9" y="373.4">0.1uF</text>
<text x="252.7" y="373.4">0.1uF</text>
<text x="278.1" y="373.4">10%</text>
<text x="278.1" y="376.2">10uF/16V</text>
<text x="67.3" y="378.7">C12</text>
<text x="67.3" y="381">0.1uF</text>
<text x="82.5" y="378.7">C14</text>
<text x="82.5" y="381">0.1uF</text>
<text x="97.8" y="378.7">C16</text>
<text x="97.8" y="381">0.1uF</text>
<text x="332.3" y="382.8">DRAWN</text>
<text x="218.4" y="392.4">DGND</text>
<text x="276.9" y="392.4">DGND</text>
<text x="332" y="392.9">CHECKED</text>
<text x="59.9" y="407.2">-15V</text>
<text x="332.3" y="405.4">ENGINEER</text>
<text x="397.1" y="405.1">SIZE</text>
<text x="407.2" y="405.1">DWG. NO.</text>
<text x="483.9" y="405.4">SHEET</text>
<text x="524.1" y="405.1">PROD</text>
<text x="524.6" y="407.7">REV.</text>
<text x="407.2" y="411.5">FILE</text>
<text x="483.7" y="411.7">SCALE</text>
</g>
</svg>
